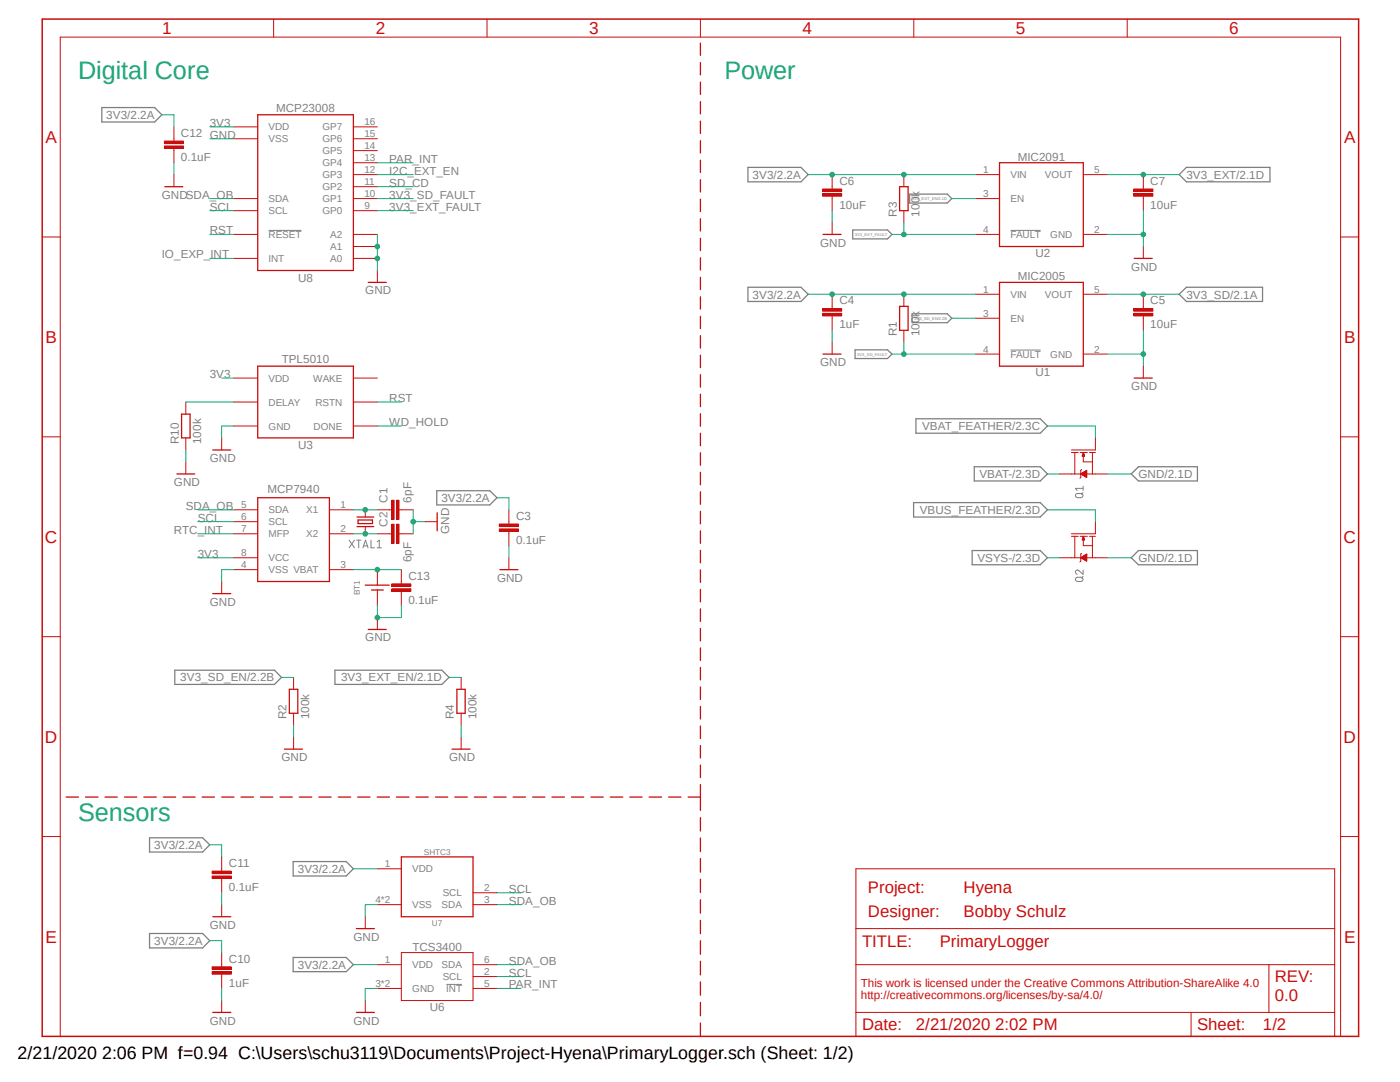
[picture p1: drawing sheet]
<svg xmlns="http://www.w3.org/2000/svg" width="279mm" height="216mm" viewBox="0 0 279 216" stroke-linecap="round" stroke-linejoin="round" font-family="sans-serif">
<path d="M7.9 3.5l263.6 203.8M271.5 3.5l-263.6 203.8" fill="none" stroke="#fff" stroke-width=".2"/>
<g fill="none" stroke="#808080" stroke-width=".2">
<path d="M53.6 46h6.6M201.7 46h6M201.7 69.8h6M214.7 98.7a1.22 1.22 0 0 1 1.2-.2 .43 .43 0 0 1 .2 .5 .43 .43 0 0 1-.4 .3h-.6a.42 .42 0 0 1-.4-.6zM216.2 98.3l-.4 .3M216.2 97.5h-1.6l.4 .4M216.2 97v.9M69.7 107.8l1 1.5M70.7 107.8l-1 1.5M71.2 107.8h.8M71.6 107.8v1.5M72.4 109.3l.5-1.5 .5 1.5"/>
<path d="M72.6 108.9h.7M74 107.8v1.5h.7M75.3 109.3h.8M75.3 108.1l.4-.3v1.5M214.7 115.4a1.22 1.22 0 0 1 1.2-.2 .43 .43 0 0 1 .2 .5 .43 .43 0 0 1-.4 .3h-.6a.42 .42 0 0 1-.4-.6zM216.2 113.7v.9l-1.1-.9a.43 .43 0 0 0-.5 .4 .43 .43 0 0 0 .4 .5M216.2 115l-.4 .4M89.1 196.4h3.1"/>
</g>
<g fill="none" stroke="#808080" stroke-width=".25">
<path d="M20.3 21.5h10.6l1.4 1.4-1.4 1.4h-10.6zM149.3 33.4h10.6l1.4 1.4-1.4 1.5h-10.6zM181.5 38.7h7.6l.8 .9-.8 .9h-7.6zM235.3 34.8l1.5-1.4h16.6v2.9h-16.6zM149.3 57.3h10.6l1.4 1.4-1.4 1.5h-10.6zM170.2 45.9h6.9l.9 .9-.9 .9h-6.9zM235.3 58.7l1.5-1.4h15.2v2.9h-15.2zM170.6 69.8h6.5l.9 .9-.9 .8h-6.5zM182 62.6h7.1l.8 .9-.8 .9h-7.1zM87.2 97.9h10.5l1.5 1.4-1.5 1.5h-10.5zM182.8 83.6h24.8l1.4 1.4-1.4 1.4h-24.8zM194.4 93.1h13.2l1.4 1.5-1.4 1.4h-13.2z"/>
<path d="M227.2 93.1h11.8v2.9h-11.8l-1.4-1.4zM182.3 100.3h25.3l1.4 1.4-1.4 1.5h-25.3zM194 109.9h13.6l1.4 1.4-1.4 1.4h-13.6zM227.2 109.9h11.8v2.8h-11.8l-1.4-1.4zM34.9 133.7h19.9l1.4 1.5-1.4 1.4h-19.9zM66.8 133.7h21.4l1.4 1.5-1.4 1.4h-21.4zM29.8 167.2h10.6l1.5 1.4-1.5 1.4h-10.6zM58.5 171.9h10.6l1.4 1.5-1.4 1.4h-10.6zM29.8 186.3h10.6l1.5 1.4-1.5 1.4h-10.6zM58.5 191.1h10.6l1.4 1.4-1.4 1.4h-10.6z"/>
</g>
<g fill="none" stroke="#c90d0c" stroke-width=".25">
<path d="M139.8 8.6v2.4M139.8 12.5v2.4M139.8 16.4v2.4M139.8 20.3v2.4M139.8 24.2v2.4M139.8 28.1v2.4M139.8 32v2.4M139.8 35.9v2.4M139.8 39.8v2.4M139.8 43.6v2.5M139.8 47.5v2.5M139.8 51.4v2.5"/>
<path d="M139.8 55.3v2.5M139.8 59.2v2.5M139.8 63.1v2.5M139.8 67v2.5M139.8 70.9v2.5M139.8 74.8v2.5M139.8 78.7v2.5M51.4 99.3h14.3v16.7h-14.3zM139.8 82.5v2.5M139.8 86.4v2.5M139.8 90.3v2.5M139.8 94.2v2.5"/>
<path d="M139.8 98.1v2.5M71.2 105.1h3.4M71.2 103.2h3.4M71.5 103.8h2.8v.7h-2.8zM139.8 102v2.5M139.8 105.9v2.5M139.8 109.8v2.5M139.8 113.7v2.5M139.8 117.6v2.5M139.8 121.5v2.5M139.8 125.4v2.5M139.8 129.3v2.5"/>
<path d="M139.8 133.2v2.5M139.8 137.1v2.5M13.2 159h2.5M17.1 159h2.5M21 159h2.4M24.8 159h2.5M28.7 159h2.5M32.6 159h2.5M36.5 159h2.4M40.3 159h2.5M44.2 159h2.5M48.1 159h2.5"/>
<path d="M52 159h2.4M55.9 159h2.4M59.7 159h2.5M63.6 159h2.5M67.5 159h2.5M71.4 159h2.4M75.3 159h2.4M79.1 159h2.5M83 159h2.5M86.9 159h2.5M90.8 159h2.5M94.7 159h2.4"/>
<path d="M98.6 159h2.4M102.4 159h2.5M106.3 159h2.5M110.2 159h2.4M114 159h2.5M117.9 159h2.5M121.8 159h2.5M125.7 159h2.4M129.5 159h2.5M133.4 159h2.5M137.3 159h2.5M139.8 141v2.5"/>
<path d="M139.8 144.9v2.5M139.8 148.8v2.5M139.8 152.7v2.5M139.8 156.5v5.2M139.8 163.2v2.6M139.8 167.2v2.7M139.8 171.3v2.7M139.8 175.4v2.7M139.8 179.5v2.7M139.8 183.6v2.7M139.8 187.7v2.7M139.8 191.8v2.7"/>
<path d="M139.8 195.9v2.7M139.8 200v2.7M139.8 204.1v2.7"/>
</g>
<path d="M46.7 101.7h4.7M46.7 104.1h4.7M46.7 106.5h4.7M46.7 111.3h4.7M46.7 113.7h4.7M65.7 101.7h4.8M65.7 106.5h4.8M65.7 113.7h4.8M72.9 101.7v1.5M72.9 105.1v1.4M77.7 101.7h.4M79.6 101.7h.5" fill="none" stroke="#c90d0c" stroke-width=".2"/>
<path d="M79.1 99.8h.5v3.8h-.5z" fill-rule="evenodd" fill="#c90d0c"/>
<path d="M79.1 99.8h.5v3.8h-.5z" fill="none" stroke="#c90d0c" stroke-width=".2"/>
<path d="M78.1 99.8h.6v3.8h-.6z" fill-rule="evenodd" fill="#c90d0c"/>
<path d="M78.1 99.8h.6v3.8h-.6zM75.3 101.7h2.4M77.7 106.5h.4M79.6 106.5h.5M80.1 101.7h2.4" fill="none" stroke="#c90d0c" stroke-width=".2"/>
<path d="M79.1 104.6h.5v3.8h-.5z" fill-rule="evenodd" fill="#c90d0c"/>
<path d="M79.1 104.6h.5v3.8h-.5z" fill="none" stroke="#c90d0c" stroke-width=".2"/>
<path d="M78.1 104.6h.6v3.8h-.6z" fill-rule="evenodd" fill="#c90d0c"/>
<path d="M44.2 116v2.4M75.3 106.5h2.4M75.3 113.7v3.1M75.3 117.7v3.1M78.1 104.6h.6v3.8h-.6zM80.1 106.5h2.4M84.8 104.1h2.4M101.6 104.1v.5M101.6 106v.5M75.3 123.2v2.4" fill="none" stroke="#c90d0c" stroke-width=".2"/>
<path d="M42.5 118.4h3.6M72.9 116.8h4.8M74.1 117.7h2.4M87.2 102.3v3.6M73.5 125.6h3.6" fill="none" stroke="#c90d0c" stroke-width=".25"/>
<path d="M99.7 105.5h3.8v.5h-3.8z" fill-rule="evenodd" fill="#c90d0c"/>
<path d="M99.7 105.5h3.8v.5h-3.8z" fill="none" stroke="#c90d0c" stroke-width=".2"/>
<path d="M99.7 104.6h3.8v.5h-3.8z" fill-rule="evenodd" fill="#c90d0c"/>
<g fill="none" stroke="#c90d0c" stroke-width=".2">
<path d="M194.7 58.7h4.8M216.2 58.7h4.8M46.7 75.4h4.7M70.5 75.4h4.8M166.1 61.1v.5M166.1 63v.5M194.7 63.5h4.8M194.7 70.7h4.8M216.2 70.7h4.8M37.1 80.2v2.4M37.1 87.4v2.4M37.1 92.2v2.4"/>
<path d="M44.2 87.4v2.4M46.7 80.2h4.7M46.7 85h4.7M70.5 80.2h4.8M70.5 85h4.8M99.7 104.6h3.8v.5h-3.8zM101.6 101.7v2.4M101.6 106.5v2.4M101.6 111.3v2.4"/>
</g>
<path d="M199.5 56.3h16.7v16.8h-16.7zM51.4 73.1h19.1v14.3h-19.1zM35.3 94.6h3.6M36.2 82.6h1.7v4.8h-1.7zM42.5 89.8h3.6M99.8 113.7h3.6" fill="none" stroke="#c90d0c" stroke-width=".25"/>
<path d="M164.2 62.5h3.8v.5h-3.8z" fill-rule="evenodd" fill="#c90d0c"/>
<path d="M164.2 62.5h3.8v.5h-3.8z" fill="none" stroke="#c90d0c" stroke-width=".2"/>
<path d="M164.2 61.6h3.8v.5h-3.8z" fill-rule="evenodd" fill="#c90d0c"/>
<path d="M166.1 58.7v2.4M164.2 61.6h3.8v.5h-3.8zM166.1 63.5v2.4M228.2 61.1v.5M228.2 63v.5" fill="none" stroke="#c90d0c" stroke-width=".2"/>
<path d="M226.3 62.5h3.8v.5h-3.8z" fill-rule="evenodd" fill="#c90d0c"/>
<path d="M226.3 62.5h3.8v.5h-3.8z" fill="none" stroke="#c90d0c" stroke-width=".2"/>
<path d="M226.3 61.6h3.8v.5h-3.8z" fill-rule="evenodd" fill="#c90d0c"/>
<g fill="none" stroke="#c90d0c" stroke-width=".2">
<path d="M166.1 37.3v.4M166.1 39.2v.4M194.7 34.8h4.8M194.7 39.6h4.8M216.2 34.8h4.8M180.4 58.7v2.4M194.7 46.8h4.8M216.2 46.8h4.8M228.2 58.7v2.4M166.1 68.3v2.4M180.4 65.9v2.4M226.3 61.6h3.8v.5h-3.8z"/>
<path d="M228.2 63.5v2.4M228.2 73.1v2.3M58.6 135.2v2.3M58.6 142.3v2.4M58.6 147.1v2.4"/>
</g>
<path d="M199.5 32.5h16.7v16.7h-16.7zM164.3 70.7h3.6M179.5 61.1h1.7v4.8h-1.7zM226.4 75.4h3.6M57.7 137.5h1.7v4.8h-1.7zM56.8 149.5h3.6" fill="none" stroke="#c90d0c" stroke-width=".25"/>
<path d="M164.2 38.7h3.8v.5h-3.8z" fill-rule="evenodd" fill="#c90d0c"/>
<path d="M164.2 38.7h3.8v.5h-3.8z" fill="none" stroke="#c90d0c" stroke-width=".2"/>
<path d="M164.2 37.7h3.8v.5h-3.8z" fill-rule="evenodd" fill="#c90d0c"/>
<path d="M164.2 37.7h3.8v.5h-3.8zM166.1 34.8v2.5M166.1 39.6v2.4M228.2 37.3v.4M228.2 39.2v.4" fill="none" stroke="#c90d0c" stroke-width=".2"/>
<path d="M226.3 38.7h3.8v.5h-3.8z" fill-rule="evenodd" fill="#c90d0c"/>
<path d="M226.3 38.7h3.8v.5h-3.8z" fill="none" stroke="#c90d0c" stroke-width=".2"/>
<path d="M226.3 37.7h3.8v.5h-3.8z" fill-rule="evenodd" fill="#c90d0c"/>
<g fill="none" stroke="#c90d0c" stroke-width=".2">
<path d="M180.4 34.8v2.5M226.3 37.7h3.8v.5h-3.8zM228.2 34.8v2.5M228.2 39.6v2.4M166.1 44.4v2.4M180.4 42v2.4M228.2 49.2v2.4M92 135.2v2.3M92 142.3v2.4M92 147.1v2.4M44.2 192.5v.5M44.2 194.4v.5"/>
<path d="M72.9 199.6v2.4M75.3 192.5h4.8M75.3 197.2h4.8M80.1 190.1h14.3v9.5h-14.3zM94.4 192.5h4.8M94.4 197.2h4.8M94.4 194.9h4.8"/>
</g>
<path d="M179.5 37.3h1.7v4.7h-1.7zM164.3 46.8h3.6M226.4 51.6h3.6M91.2 137.5h1.6v4.8h-1.6zM90.2 149.5h3.6M71.1 202h3.6" fill="none" stroke="#c90d0c" stroke-width=".25"/>
<path d="M42.3 193.9h3.8v.5h-3.8z" fill-rule="evenodd" fill="#c90d0c"/>
<path d="M42.3 193.9h3.8v.5h-3.8z" fill="none" stroke="#c90d0c" stroke-width=".2"/>
<path d="M42.3 192.9h3.8v.5h-3.8z" fill-rule="evenodd" fill="#c90d0c"/>
<path d="M44.2 173.4v.5M44.2 175.3v.5M75.3 173.4h4.8M94.4 178.1h4.8M42.3 192.9h3.8v.5h-3.8zM44.2 190.1v2.4M44.2 194.9v2.3M44.2 199.6v2.4M72.9 182.9v2.4M75.3 180.5h4.8M94.4 180.5h4.8" fill="none" stroke="#c90d0c" stroke-width=".2"/>
<path d="M80.1 171h14.3v11.9h-14.3zM71.1 185.3h3.6M42.5 202h3.6" fill="none" stroke="#c90d0c" stroke-width=".25"/>
<path d="M42.3 174.8h3.8v.5h-3.8z" fill-rule="evenodd" fill="#c90d0c"/>
<path d="M42.3 174.8h3.8v.5h-3.8z" fill="none" stroke="#c90d0c" stroke-width=".2"/>
<path d="M42.3 173.8h3.8v.5h-3.8z" fill-rule="evenodd" fill="#c90d0c"/>
<g fill="none" stroke="#c90d0c" stroke-width=".2">
<path d="M34.7 27.7v.5M34.7 29.6v.5M46.7 39.6h4.7M46.7 25.3h4.7M46.7 27.7h4.7M70.5 39.6h4.8M70.5 25.3h4.8M70.5 27.7h4.8M70.5 30.1h4.8M70.5 32.5h4.8M70.5 34.8h4.8M70.5 37.3h4.8"/>
<path d="M46.7 42h4.7M46.7 46.8h4.7M46.7 51.6h4.7M70.5 42h4.8M70.5 46.8h4.8M70.5 51.6h4.8M70.5 49.2h4.8M75.3 54v2.3M42.3 173.8h3.8v.5h-3.8zM44.2 171v2.4M44.2 175.8v2.3M44.2 180.5v2.4"/>
</g>
<path d="M51.4 22.9h19.1v31.1h-19.1zM73.5 56.3h3.6M42.5 182.9h3.6" fill="none" stroke="#c90d0c" stroke-width=".25"/>
<path d="M32.8 29.1h3.8v.5h-3.8z" fill-rule="evenodd" fill="#c90d0c"/>
<path d="M32.8 29.1h3.8v.5h-3.8z" fill="none" stroke="#c90d0c" stroke-width=".2"/>
<path d="M32.8 28.2h3.8v.5h-3.8z" fill-rule="evenodd" fill="#c90d0c"/>
<g fill="none" stroke="#c90d0c" stroke-width=".2">
<path d="M32.8 28.2h3.8v.5h-3.8zM34.7 25.3v2.4M34.7 30.1v2.4M34.7 34.8v2.5M211.5 94.6h4.2M213.8 90.3h1.4M214.5 90.3v4.3M215.6 90.3h1.4M215.7 94.6l1.2-.7v1.4zM215.7 94.5h1.2M215.9 93.7l-.2 .2v1.4l-.2 .1M215.9 94.4h1"/>
<path d="M215.9 94.7h1M216 94.4h.9M216 90.9h.4M216 94.8h.9M216 90.8h.4M216.1 90.8h.3M216.1 90.7h.3M216.2 94.8h.7M216.2 94.3h.7M216.2 90.6h.1M216.2 90.5h.1M216.2 91v1.2h1.8"/>
<path d="M216.2 90.3l.3 .7h-.5zM216.2 90.4h.1M216.3 94.2h.6M216.3 94.9h.6M216.4 94.1h.5M216.5 95h.4M216.5 94.1h.4M216.6 95.1h.3M216.7 94h.2M216.7 95.2h.2M216.8 93.9h.1M216.8 95.2h.1"/>
<path d="M217.4 90.3h1.2M218 90.3v4.3M218.6 87.4v2.4h-4.8M221 94.6h-5.2M80.1 116v.5M80.1 117.9v.5M211.5 111.3h9.5M213.8 107h1.4M214.5 107v4.3M215.6 107h1.4M215.7 111.3l1.2-.7v1.4zM215.8 111.2h1.1"/>
<path d="M215.9 110.4l-.2 .2v1.4l-.2 .1M215.9 111.4h1M215.9 111.1h1M216 111.5h.9M216 107.6h.4M216 107.5h.4M216.1 111h.8M216.1 107.4h.3M216.1 111.5h.8M216.1 107.4h.2M216.1 107.3h.2M216.2 107.2h.1"/>
<path d="M216.2 107.7v1.2h1.8M216.2 111h.7M216.2 107l.3 .7h-.5zM216.2 107.1h.1M216.2 111.6h.7M216.3 110.9h.6M216.4 111.7h.5M216.5 110.8h.4M216.5 111.8h.4M216.6 111.8h.3M216.7 110.7h.2M216.8 111.9h.1"/>
<path d="M216.9 110.6h.1M217.4 107h1.2M218 107v4.3M218.6 104.1v2.4h-4.8"/>
</g>
<path d="M32.9 37.3h3.6" fill="none" stroke="#c90d0c" stroke-width=".25"/>
<path d="M78.2 117.5h3.8v.5h-3.8z" fill-rule="evenodd" fill="#c90d0c"/>
<path d="M78.2 117.5h3.8v.5h-3.8z" fill="none" stroke="#c90d0c" stroke-width=".2"/>
<path d="M78.2 116.5h3.8v.5h-3.8z" fill-rule="evenodd" fill="#c90d0c"/>
<g fill="none" stroke="#c90d0c" stroke-width=".2">
<path d="M54.6 3.8v3.6M97.2 3.8v3.6M139.8 3.8v3.6M182.4 3.8v3.6M225 3.8v3.6M8.4 47.3h3.6M267.5 47.3h3.6M8.4 87.2h3.6M267.5 87.2h3.6M78.2 116.5h3.8v.5h-3.8zM80.1 113.7v2.3M80.1 118.4v2.4"/>
<path d="M8.4 127h3.6M267.5 127h3.6M8.4 166.9h3.6M170.8 173.4h95.6v33.4h-95.6zM267.5 166.9h3.6M170.8 192.5h95.6M170.8 185.3h95.6M253.2 192.5v9.5M12 206.8v-199.4h255.5v199.4M170.8 202h95.6M237.7 202v4.8"/>
</g>
<path d="M8.4 3.8h262.7v203h-262.7z" fill="none" stroke="#c90d0c" stroke-width=".3"/>
<path d="M70.5 101.7h4.8" fill="none" stroke="#0dab76" stroke-width=".2"/>
<circle cx="72.9" cy="101.7" r=".46" fill="#0dab76"/>
<g fill="none" stroke="#0dab76" stroke-width=".2">
<path d="M70.5 106.5h4.8"/>
<circle cx="72.9" cy="101.7" r=".46"/>
</g>
<circle cx="72.9" cy="106.5" r=".46" fill="#0dab76"/>
<g fill="none" stroke="#0dab76" stroke-width=".2">
<path d="M82.5 101.7v4.8M82.5 104.1h2.3"/>
<circle cx="72.9" cy="106.5" r=".46"/>
</g>
<circle cx="82.5" cy="104.1" r=".46" fill="#0dab76"/>
<g fill="none" stroke="#0dab76" stroke-width=".2">
<path d="M75.3 120.8v2.4h4.8v-2.4"/>
<circle cx="82.5" cy="104.1" r=".46"/>
</g>
<circle cx="75.3" cy="123.2" r=".46" fill="#0dab76"/>
<g fill="none" stroke="#0dab76" stroke-width=".2">
<path d="M221 70.7h7.2M228.2 65.9v7.2M37.1 89.8v2.4M46.7 85h-2.5v2.4M46.7 113.7h-2.5v2.3M101.6 108.9v2.4"/>
<circle cx="75.3" cy="123.2" r=".46"/>
</g>
<circle cx="228.2" cy="70.7" r=".46" fill="#0dab76"/>
<g fill="none" stroke="#0dab76" stroke-width=".2">
<path d="M221 46.8h7.2M228.2 42v7.2M166.1 65.9v2.4M58.6 144.7v2.4"/>
<circle cx="228.2" cy="70.7" r=".46"/>
</g>
<circle cx="228.2" cy="46.8" r=".46" fill="#0dab76"/>
<g fill="none" stroke="#0dab76" stroke-width=".2">
<path d="M75.3 46.8v4.8M166.1 42v2.4M92 144.7v2.4M44.2 178.1v2.4M44.2 197.2v2.4M75.3 197.2h-2.4v2.4M75.3 180.5h-2.4v2.4"/>
<circle cx="228.2" cy="46.8" r=".46"/>
</g>
<circle cx="75.3" cy="49.2" r=".46" fill="#0dab76"/>
<g fill="none" stroke="#0dab76" stroke-width=".2">
<path d="M75.3 51.6v2.4"/>
<circle cx="75.3" cy="49.2" r=".46"/>
</g>
<circle cx="75.3" cy="51.6" r=".46" fill="#0dab76"/>
<g fill="none" stroke="#0dab76" stroke-width=".2">
<path d="M34.7 32.5v2.3M41.9 27.7h4.8M41.9 42h4.8M221 94.6h4.8M39.5 104.1h7.2M39.5 106.5h7.2M70.5 113.7h9.6M221 111.3h4.8M99.2 178.1h4.8M99.2 194.9h4.8"/>
<circle cx="75.3" cy="51.6" r=".46"/>
</g>
<circle cx="75.3" cy="113.7" r=".46" fill="#0dab76"/>
<g fill="none" stroke="#0dab76" stroke-width=".2">
<path d="M161.3 58.7h33.4M44.2 75.4h2.5M99.2 99.3h2.4v2.4M39.5 111.3h7.2"/>
<circle cx="75.3" cy="113.7" r=".46"/>
</g>
<circle cx="166.1" cy="58.7" r=".46" fill="#0dab76"/>
<circle cx="166.1" cy="58.7" r=".46" fill="none" stroke="#0dab76" stroke-width=".2"/>
<circle cx="180.4" cy="58.7" r=".46" fill="#0dab76"/>
<g fill="none" stroke="#0dab76" stroke-width=".2">
<path d="M161.3 34.8h33.4"/>
<circle cx="180.4" cy="58.7" r=".46"/>
</g>
<circle cx="166.1" cy="34.8" r=".46" fill="#0dab76"/>
<circle cx="166.1" cy="34.8" r=".46" fill="none" stroke="#0dab76" stroke-width=".2"/>
<circle cx="180.4" cy="34.8" r=".46" fill="#0dab76"/>
<g fill="none" stroke="#0dab76" stroke-width=".2">
<path d="M32.3 22.9h2.4v2.4M41.9 25.3h4.8M75.3 37.3h7.2M41.9 46.8h4.8M221 58.7h14.3M37.1 80.2h9.6M75.3 80.2h4.8M75.3 85h4.8M41.9 168.6h2.3v2.4M70.5 173.4h4.8M41.9 187.7h2.3v2.4M70.5 192.5h4.8"/>
<circle cx="180.4" cy="34.8" r=".46"/>
</g>
<circle cx="228.2" cy="58.7" r=".46" fill="#0dab76"/>
<g fill="none" stroke="#0dab76" stroke-width=".2">
<path d="M178 70.7h16.7M180.4 68.3v2.4"/>
<circle cx="228.2" cy="58.7" r=".46"/>
</g>
<circle cx="180.4" cy="70.7" r=".46" fill="#0dab76"/>
<g fill="none" stroke="#0dab76" stroke-width=".2">
<path d="M75.3 39.6h7.2M221 34.8h14.3M189.9 63.5h4.8M209 85h9.6v2.4M209 101.7h9.6v2.4M56.2 135.2h2.4"/>
<circle cx="180.4" cy="70.7" r=".46"/>
</g>
<circle cx="228.2" cy="34.8" r=".46" fill="#0dab76"/>
<g fill="none" stroke="#0dab76" stroke-width=".2">
<path d="M189.9 39.6h4.8M178 46.8h16.7M180.4 44.4v2.4M89.6 135.2h2.4"/>
<circle cx="228.2" cy="34.8" r=".46"/>
</g>
<circle cx="180.4" cy="46.8" r=".46" fill="#0dab76"/>
<g fill="none" stroke="#0dab76" stroke-width=".2">
<path d="M41.9 39.6h4.8M75.3 32.5h7.2M75.3 34.8h7.2M41.9 51.6h4.8M75.3 42h7.2M209 94.6h2.5M39.5 101.7h7.2M209 111.3h2.5M99.2 192.5h4.8M99.2 180.5h4.8M99.2 197.2h4.8"/>
<circle cx="180.4" cy="46.8" r=".46"/>
</g>
<g font-size="5" fill="#0dab76">
<text x="15.6" y="15.7">Digital Core</text>
<text x="144.6" y="15.7">Power</text>
<text x="15.6" y="163.8">Sensors</text>
</g>
<text font-size="3.6" x="3.5" y="211.4">2/21/2020 2:06 PM f=0.94 C:\Users\schu3119\Documents\Project-Hyena\PrimaryLogger.sch (Sheet: 1/2)</text>
<g font-size="3.4" fill="#c90d0c">
<text x="32.4" y="6.8">1</text>
<text x="75" y="6.8">2</text>
<text x="117.6" y="6.8">3</text>
<text x="160.1" y="6.8">4</text>
<text x="202.7" y="6.8">5</text>
<text x="245.3" y="6.8">6</text>
<text x="9.1" y="28.6">A</text>
<text x="268.2" y="28.6">A</text>
<text x="9.1" y="68.5">B</text>
<text x="268.2" y="68.5">B</text>
<text x="9" y="108.3">C</text>
<text x="268.1" y="108.3">C</text>
<text x="9" y="148.2">D</text>
<text x="268.1" y="148.2">D</text>
<text x="9.1" y="188.1">E</text>
<text x="268.2" y="188.1">E</text>
</g>
<g font-size="3.3" fill="#c90d0c">
<text x="173.2" y="178.1">Project:</text>
<text x="192.3" y="178.1">Hyena</text>
<text x="173.2" y="182.9">Designer:</text>
<text x="192.3" y="182.9">Bobby Schulz</text>
<text x="172" y="188.9">TITLE:</text>
<text x="187.5" y="188.9">PrimaryLogger</text>
<text x="254.4" y="196">REV:</text>
<text x="254.4" y="199.6">0.0</text>
<text x="172" y="205.6">Date:</text>
<text x="182.8" y="205.6">2/21/2020 2:02 PM</text>
<text x="238.9" y="205.6">Sheet:</text>
<text x="252.1" y="205.6">1/2</text>
</g>
<g font-size="2.3" fill="#808080">
<text x="21.2" y="23.7">3V3/2.2A</text>
<text x="55.1" y="22.3">MCP23008</text>
<text x="36.1" y="27.3">C12 GND</text>
<text x="41.9" y="25.3">3V3</text>
<text x="36.1" y="32.1">0.1uF</text>
<text x="77.7" y="32.5">PAR_INT</text>
<text x="77.7" y="34.8">I2C_EXT_EN</text>
<text x="150.2" y="35.7">3V3/2.2A</text>
<text x="203.1" y="32.1">MIC2091</text>
<text x="236.8" y="35.7">3V3_EXT/2.1D</text>
<text x="32.3" y="39.6">GNDSDA_OB</text>
<text x="77.7" y="37.3">SD_CD</text>
<text x="77.7" y="39.6">3V3_SD_FAULT</text>
<text x="167.5" y="41.7">10uF</text>
<text x="167.5" y="36.9">C6</text>
<text x="229.6" y="41.7">10uF</text>
<text x="229.6" y="36.9">C7</text>
<text x="41.9" y="42">SCL</text>
<text x="41.9" y="46.8">RST</text>
<text x="77.7" y="42">3V3_EXT_FAULT</text>
<text x="179" y="43.2" transform="rotate(-90 179 43.2)">R3</text>
<text x="183.5" y="43.2" transform="rotate(-90 183.5 43.2)">100k</text>
<text x="32.3" y="51.6">IO_EXP_INT</text>
<text x="163.7" y="49.2">GND</text>
<text x="206.6" y="51.2">U2</text>
<text x="225.8" y="54">GND</text>
<text x="59.5" y="56.2">U8</text>
<text x="72.9" y="58.7">GND</text>
<text x="150.2" y="59.6">3V3/2.2A</text>
<text x="203.1" y="56">MIC2005</text>
<text x="236.8" y="59.6">3V3_SD/2.1A</text>
<text x="167.5" y="65.5">1uF</text>
<text x="167.5" y="60.7">C4</text>
<text x="229.6" y="65.5">10uF</text>
<text x="229.6" y="60.7">C5</text>
<text x="179" y="67.1" transform="rotate(-90 179 67.1)">R1</text>
<text x="183.5" y="67.1" transform="rotate(-90 183.5 67.1)">100k</text>
<text x="41.9" y="75.4">3V3</text>
<text x="56.2" y="72.4">TPL5010</text>
<text x="163.7" y="73.1">GND</text>
<text x="206.6" y="75.1">U1</text>
<text x="225.8" y="77.9">GND</text>
<text x="77.7" y="80.2">RST</text>
<text x="35.7" y="88.6" transform="rotate(-90 35.7 88.6)">R10</text>
<text x="40.2" y="88.6" transform="rotate(-90 40.2 88.6)">100k</text>
<text x="59.5" y="89.6">U3</text>
<text x="77.7" y="85">WD_HOLD</text>
<text x="184" y="85.8">VBAT_FEATHER/2.3C</text>
<text x="41.9" y="92.2">GND</text>
<text x="195.5" y="95.4">VBAT-/2.3D</text>
<text x="227.2" y="95.4">GND/2.1D</text>
<text x="34.7" y="96.9">GND</text>
<text x="37.1" y="101.7">SDA_OB</text>
<text x="53.4" y="98.5">MCP7940</text>
<text x="77.3" y="100.3" transform="rotate(-90 77.3 100.3)">C1</text>
<text x="82.1" y="100.3" transform="rotate(-90 82.1 100.3)">6pF</text>
<text x="88.1" y="100.2">3V3/2.2A</text>
<text x="34.7" y="106.5">RTC_INT</text>
<text x="39.5" y="104.1">SCL</text>
<text x="77.3" y="105.1" transform="rotate(-90 77.3 105.1)">C2</text>
<text x="89.6" y="106.5" transform="rotate(-90 89.6 106.5)">GND</text>
<text x="103" y="103.8">C3</text>
<text x="183.6" y="102.5">VBUS_FEATHER/2.3D</text>
<text x="39.5" y="111.3">3V3</text>
<text x="82.1" y="112.2" transform="rotate(-90 82.1 112.2)">6pF</text>
<text x="103" y="108.5">0.1uF</text>
<text x="195.1" y="112.1">VSYS-/2.3D</text>
<text x="227.2" y="112.1">GND/2.1D</text>
<text x="81.5" y="115.7">C13</text>
<text x="99.2" y="116">GND</text>
<text x="41.9" y="120.8">GND</text>
<text x="81.5" y="120.5">0.1uF</text>
<text x="72.9" y="128">GND</text>
<text x="36" y="136">3V3_SD_EN/2.2B</text>
<text x="68.1" y="136">3V3_EXT_EN/2.1D</text>
<text x="57.2" y="143.5" transform="rotate(-90 57.2 143.5)">R2</text>
<text x="61.7" y="143.5" transform="rotate(-90 61.7 143.5)">100k</text>
<text x="90.6" y="143.5" transform="rotate(-90 90.6 143.5)">R4</text>
<text x="95.1" y="143.5" transform="rotate(-90 95.1 143.5)">100k</text>
<text x="56.2" y="151.9">GND</text>
<text x="89.6" y="151.9">GND</text>
<text x="30.8" y="169.4">3V3/2.2A</text>
<text x="45.7" y="173">C11</text>
<text x="45.7" y="177.8">0.1uF</text>
<text x="59.4" y="174.2">3V3/2.2A</text>
<text x="101.6" y="178.1">SCL</text>
<text x="41.9" y="185.3">GND</text>
<text x="101.6" y="180.5">SDA_OB</text>
<text x="30.8" y="188.5">3V3/2.2A</text>
<text x="70.5" y="187.7">GND</text>
<text x="82.3" y="189.7">TCS3400</text>
<text x="45.7" y="196.9">1uF</text>
<text x="45.7" y="192.1">C10</text>
<text x="59.4" y="193.3">3V3/2.2A</text>
<text x="101.6" y="194.9">SCL</text>
<text x="101.6" y="192.5">SDA_OB</text>
<text x="101.6" y="197.2">PAR_INT</text>
<text x="85.8" y="201.6">U6</text>
<text x="41.9" y="204.4">GND</text>
<text x="70.5" y="204.4">GND</text>
</g>
<g font-size="2.3" fill="#c90d0c">
<text x="171.8" y="196.9">This work is licensed under the Creative Commons Attribution-ShareAlike 4.0</text>
<text x="171.8" y="199.4">http://creativecommons.org/licenses/by-sa/4.0/</text>
</g>
<g font-size="2" fill="#808080">
<text x="53.6" y="26">VDD</text>
<text x="53.6" y="28.4">VSS</text>
<text x="64.3" y="26">GP7</text>
<text x="64.3" y="28.4">GP6</text>
<text x="72.7" y="25">16</text>
<text x="72.7" y="27.3">15</text>
<text x="72.7" y="29.8">14</text>
<text x="64.3" y="30.8">GP5</text>
<text x="64.3" y="33.2">GP4</text>
<text x="64.3" y="35.6">GP3</text>
<text x="72.7" y="32.1">13</text>
<text x="72.7" y="34.5">12</text>
<text x="196.2" y="34.5">1</text>
<text x="201.7" y="35.6">VIN</text>
<text x="208.5" y="35.6">VOUT</text>
<text x="218.4" y="34.5">5</text>
<text x="53.6" y="40.3">SDA</text>
<text x="64.3" y="38">GP2</text>
<text x="64.3" y="40.3">GP1</text>
<text x="72.7" y="36.9">11</text>
<text x="72.7" y="39.3">10</text>
<text x="72.7" y="41.7">9</text>
<text x="196.2" y="39.3">3</text>
<text x="201.7" y="40.3">EN</text>
<text x="53.6" y="42.7">SCL</text>
<text x="53.6" y="47.5">RESET</text>
<text x="64.3" y="42.8">GP0</text>
<text x="65.9" y="47.5">A2</text>
<text x="196.2" y="46.5">4</text>
<text x="201.7" y="47.5">FAULT</text>
<text x="209.6" y="47.5">GND</text>
<text x="218.4" y="46.5">2</text>
<text x="53.6" y="52.3">INT</text>
<text x="65.9" y="49.9">A1</text>
<text x="65.9" y="52.3">A0</text>
<text x="196.2" y="58.4">1</text>
<text x="201.7" y="59.4">VIN</text>
<text x="208.5" y="59.5">VOUT</text>
<text x="218.4" y="58.4">5</text>
<text x="196.2" y="63.2">3</text>
<text x="201.7" y="64.2">EN</text>
<text x="196.2" y="70.4">4</text>
<text x="201.7" y="71.4">FAULT</text>
<text x="209.6" y="71.4">GND</text>
<text x="218.4" y="70.4">2</text>
<text x="53.6" y="76.2">VDD</text>
<text x="62.5" y="76.2">WAKE</text>
<text x="53.6" y="80.9">DELAY</text>
<text x="62.9" y="80.9">RSTN</text>
<text x="53.6" y="85.7">GND</text>
<text x="62.6" y="85.7">DONE</text>
<text x="48.1" y="101.4">5</text>
<text x="67.9" y="101.4">1</text>
<text x="48.1" y="103.8">6</text>
<text x="48.1" y="106.2">7</text>
<text x="53.6" y="102.4">SDA</text>
<text x="53.6" y="104.8">SCL</text>
<text x="53.6" y="107.2">MFP</text>
<text x="61.1" y="102.4">X1</text>
<text x="61.1" y="107.2">X2</text>
<text x="67.9" y="106.2">2</text>
<text x="48.1" y="111">8</text>
<text x="48.1" y="113.3">4</text>
<text x="53.6" y="112">VCC</text>
<text x="67.9" y="113.3">3</text>
<text x="53.6" y="114.4">VSS VBAT</text>
<text x="76.8" y="173">1</text>
<text x="82.3" y="174.1">VDD</text>
<text x="88.3" y="178.9">SCL</text>
<text x="96.6" y="177.8">2</text>
<text x="74.9" y="180.2">4*2</text>
<text x="82.3" y="181.2">VSS</text>
<text x="88.1" y="181.3">SDA</text>
<text x="96.6" y="180.2">3</text>
<text x="74.9" y="196.9">3*2</text>
<text x="76.8" y="192.1">1</text>
<text x="82.3" y="193.2">VDD</text>
<text x="82.3" y="197.9">GND</text>
<text x="88.1" y="193.2">SDA</text>
<text x="88.3" y="195.6">SCL</text>
<text x="89.1" y="197.9">INT</text>
<text x="96.6" y="192.1">6</text>
<text x="96.6" y="194.5">2</text>
<text x="96.6" y="196.9">5</text>
</g>
<g font-size="1.7" fill="#808080">
<text x="71.8" y="118.7" transform="rotate(-90 71.8 118.7)">BT1</text>
<text x="84.6" y="170.6">SHTC3</text>
<text x="86.2" y="184.7">U7</text>
</g>
<g font-size=".8" fill="#808080">
<text x="182" y="39.9">3V3_EXT_EN/2.1D</text>
<text x="170.6" y="47.1">3V3_EXT_FAULT</text>
<text x="182.5" y="63.8">3V3_SD_EN/2.2B</text>
<text x="171.1" y="71">3V3_SD_FAULT</text>
</g>
</svg>
